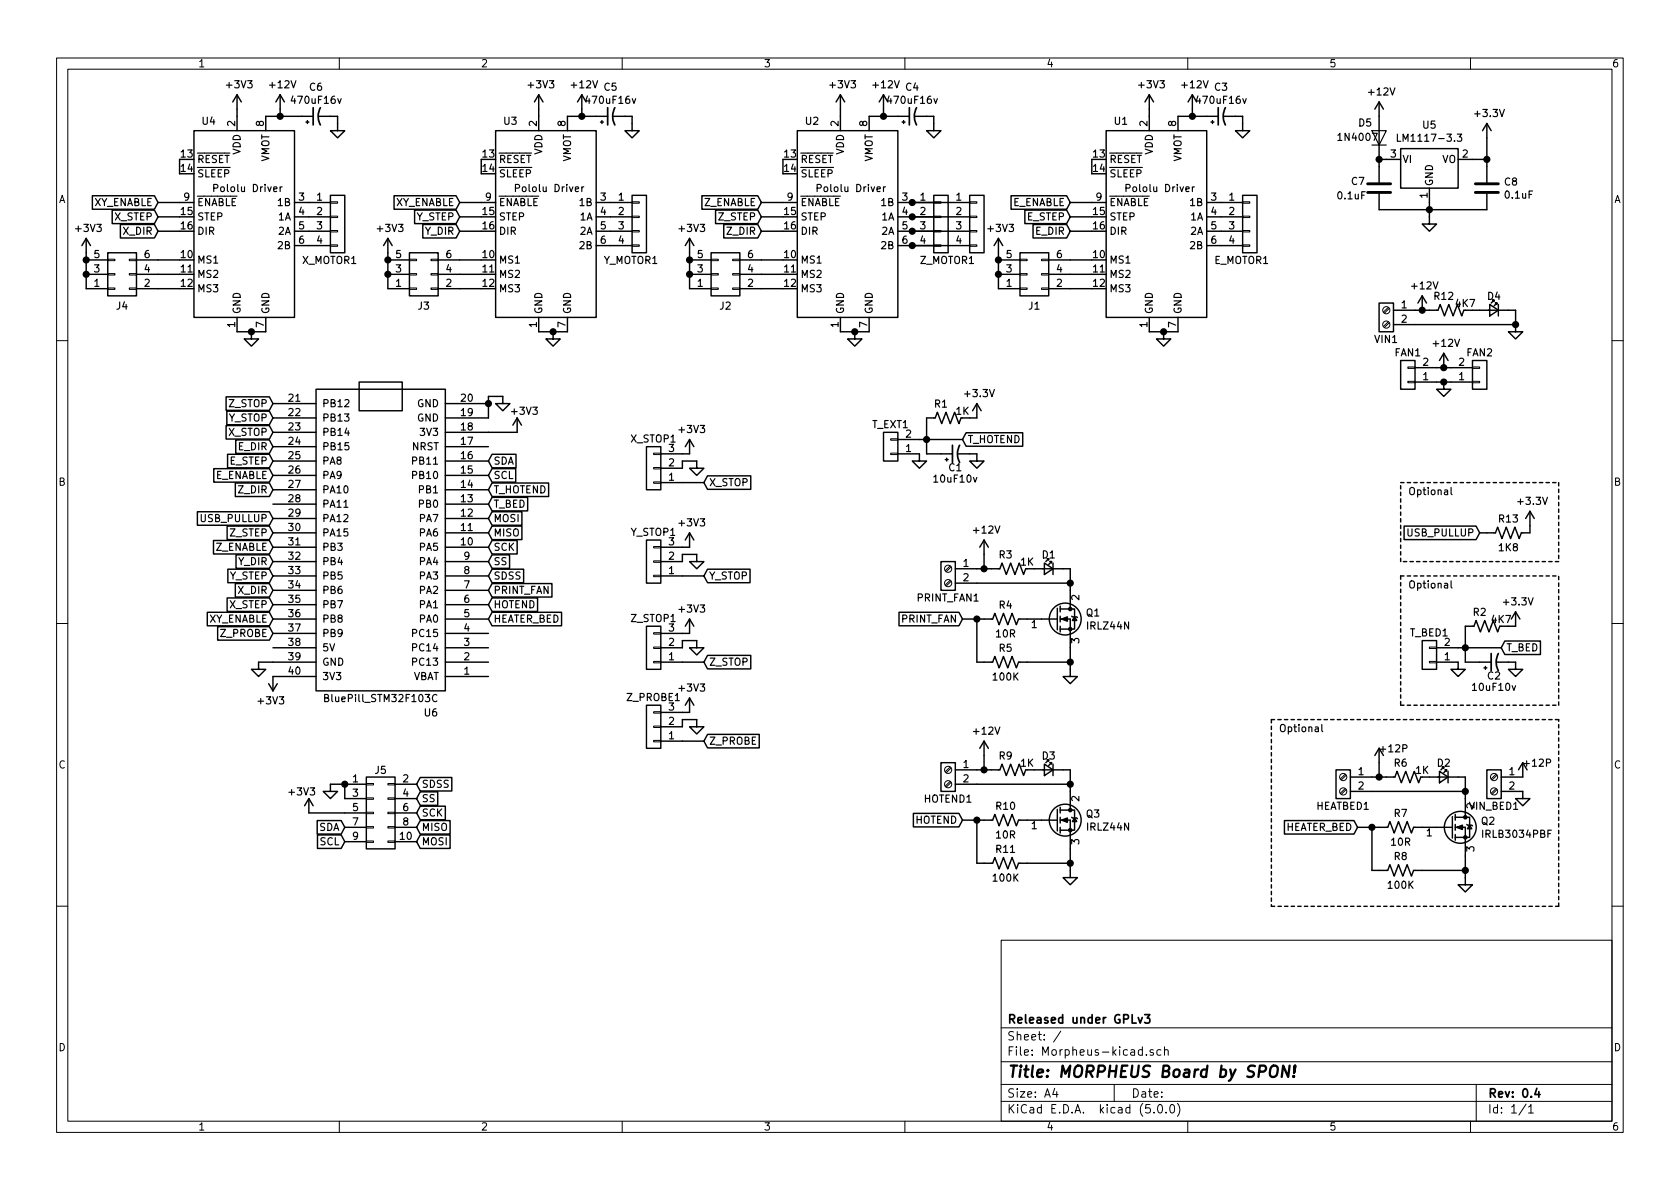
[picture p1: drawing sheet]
<svg xmlns="http://www.w3.org/2000/svg" width="297mm" height="210mm" viewBox="0 0 297 210" stroke-linecap="round" stroke-linejoin="round" font-family="sans-serif">
<g fill="none" stroke="#000" stroke-width=".18">
<path d="M10 10.3h277v189.9h-277zM12 12.2h273v186.1h-273zM60 10.3v1.9M110 10.3v1.9M160 10.3v1.9M210 10.3v1.9M260 10.3v1.9M58.4 38.2h1.3v.3h-1.3zM58.4 35.7h1.3v.2h-1.3zM111.8 38.2h1.2v.3h-1.2zM111.8 35.7h1.2v.2h-1.2zM165.1 38.2h1.3v.3h-1.3z"/>
<path d="M165.1 35.7h1.3v.2h-1.3zM171.4 38.2h1.3v.3h-1.3zM171.4 35.7h1.3v.2h-1.3zM219.7 38.2h1.3v.3h-1.3zM219.7 35.7h1.3v.2h-1.3zM19 45.8h1.3v.3h-1.3zM19 48.4h1.3v.2h-1.3zM19 50.9h1.3v.3h-1.3zM22.9 45.8h1.2v.3h-1.2zM22.9 48.4h1.2v.2h-1.2zM22.9 50.9h1.2v.3h-1.2zM58.4 43.3h1.3v.3h-1.3z"/>
<path d="M58.4 40.8h1.3v.2h-1.3zM72.4 45.8h1.3v.3h-1.3zM72.4 48.4h1.3v.2h-1.3zM72.4 50.9h1.3v.3h-1.3zM76.2 45.8h1.3v.3h-1.3zM76.2 48.4h1.3v.2h-1.3zM76.2 50.9h1.3v.3h-1.3zM111.8 43.3h1.2v.3h-1.2zM111.8 40.8h1.2v.2h-1.2zM125.7 45.8h1.3v.3h-1.3zM125.7 48.4h1.3v.2h-1.3zM125.7 50.9h1.3v.3h-1.3z"/>
<path d="M129.5 45.8h1.3v.3h-1.3zM129.5 48.4h1.3v.2h-1.3zM129.5 50.9h1.3v.3h-1.3zM165.1 43.3h1.3v.3h-1.3zM165.1 40.8h1.3v.2h-1.3zM171.4 43.3h1.3v.3h-1.3zM171.4 40.8h1.3v.2h-1.3zM180.3 45.8h1.3v.3h-1.3zM180.3 48.4h1.3v.2h-1.3zM180.3 50.9h1.3v.3h-1.3zM184.1 45.8h1.3v.3h-1.3zM184.1 48.4h1.3v.2h-1.3z"/>
<path d="M184.1 50.9h1.3v.3h-1.3zM219.7 43.3h1.3v.3h-1.3zM219.7 40.8h1.3v.2h-1.3zM245.5 56.9l-.9 .8M245.5 54.4l-.9 .8M245.6 57.1l-.8 .8M245.6 54.5l-.8 .9M10 60.2h2M157.5 77.6h1.2v.2h-1.2zM248.9 64.9h1.3v.2h-1.3zM248.9 67.4h1.3v.3h-1.3zM260.3 64.9h1.3v.2h-1.3z"/>
<path d="M260.3 67.4h1.3v.3h-1.3zM285 60.2h2M115.6 80.1h1.2v.3h-1.2zM115.6 82.7h1.2v.2h-1.2zM115.6 85.2h1.2v.3h-1.2zM115.6 96.6h1.2v.3h-1.2zM115.6 99.2h1.2v.2h-1.2zM157.5 80.1h1.2v.3h-1.2zM10 110.3h2M115.6 101.7h1.2v.3h-1.2zM115.6 111.9h1.2v.2h-1.2zM115.6 114.4h1.2v.3h-1.2z"/>
<path d="M115.6 117h1.2v.2h-1.2zM168 102.6l-.9 .8M168 100.1l-.9 .8M168.2 102.8l-.9 .8M168.2 100.2l-.9 .9M252.7 114.4h1.3v.3h-1.3zM252.7 117h1.3v.2h-1.3zM285 110.3h2M64.8 138.6h1.2v.2h-1.2zM68.6 138.6h1.2v.2h-1.2zM115.6 125.9h1.2v.2h-1.2zM115.6 128.4h1.2v.2h-1.2z"/>
<path d="M115.6 130.9h1.2v.3h-1.2zM168 138.2l-.9 .8M168 135.6l-.9 .9M168.2 138.3l-.9 .9M168.2 135.8l-.9 .8M237.8 139.4l-.8 .9M237.8 136.9l-.8 .8M238 139.6l-.8 .9M238 137.1l-.8 .8M264.5 139.4l-.8 .9M264.5 136.9l-.8 .8M264.7 139.6l-.9 .9"/>
<path d="M264.7 137.1l-.9 .8M64.8 148.7h1.2v.3h-1.2zM64.8 146.2h1.2v.2h-1.2zM64.8 143.6h1.2v.3h-1.2zM64.8 141.1h1.2v.2h-1.2zM68.6 148.7h1.2v.3h-1.2zM68.6 146.2h1.2v.2h-1.2zM68.6 143.6h1.2v.3h-1.2zM68.6 141.1h1.2v.2h-1.2zM10 160.2h2M177 166.3h108v32h-108zM285 160.2h2"/>
<path d="M60 198.3v1.9M110 198.3v1.9M160 198.3v1.9M177 194.8h108M177 191.8h108M177 187.8h108M177 181.8h108M186.5 192.5l-.4 1h1M186.8 193v1M187.6 182.3l-1.3 2M197 191.8v3M202 185.7l-.5-.1-.2 .3v.6l.2 .1 .5-.1"/>
<path d="M202 185.1v1.5M202.7 186.5v.1M203.9 185.7a.37 .37 0 0 0-.6 .1l.1 .2 .5 .2 .1 .1-.2 .3-.5-.1M204 196.7v.1M204.8 195.5l.4-.2a.94 .94 0 0 1 0 1.5 .79 .79 0 0 1-.4-1.3zM205.3 185.7l-.5-.1-.3 .3 .2 .6h.6M205.9 185.7h.1a.37 .37 0 0 1 .6 .1v.8M205.9 185.1v1.5M206.2 196.7v.1M207 195.4l.3-.1a.94 .94 0 0 1 0 1.5 .82 .82 0 0 1-.3-1.4zM208.2 195.1a1.71 1.71 0 0 1 0 2.3M210 198.3v1.9"/>
<path d="M260 198.3v1.9M261 191.8v6.5M269.8 195.2l-1.2 2M270.3 195.8l.4-.5v1.5M270.3 196.8h.8"/>
<circle cx="245.1" cy="57.4" r=".63"/>
<circle cx="245.1" cy="54.9" r=".63"/>
<circle cx="167.6" cy="100.6" r=".63"/>
<circle cx="167.6" cy="103.1" r=".63"/>
<circle cx="167.6" cy="138.7" r=".63"/>
<circle cx="167.6" cy="136.1" r=".63"/>
<circle cx="237.5" cy="137.4" r=".63"/>
<circle cx="237.5" cy="139.9" r=".63"/>
<circle cx="264.2" cy="139.9" r=".63"/>
<circle cx="264.2" cy="137.4" r=".63"/>
</g>
<g fill="none" stroke="#000" stroke-width=".3">
<path d="M55.4 19v3.1M56.6 19a3.2 3.2 0 0 0 0 3.1M107.4 19v3.1M108.7 19a3.2 3.2 0 0 0 0 3.1M160.8 19v3.1M162.1 19a3.2 3.2 0 0 0 0 3.1M215.4 19v3.1M216.7 19a3.2 3.2 0 0 0 0 3.1M168.4 78.7v3.1M169.7 78.7a3.2 3.2 0 0 0 0 3.1M263.7 115.6v3M264.9 115.6a3.2 3.2 0 0 0 0 3"/>
<path d="M201.2 179.9l.4 1 .4-1M202.4 179.4h.9l-.5 .6 .4 .1v.7l-.2 .1-.6-.1M271.7 192.5l-.3 1h.9M272.1 193v1"/>
</g>
<path d="M224.7 188.7a.66 .66 0 0 1 1.2 0 1.49 1.49 0 0 1-.6 1.7l-.6-.1a1.49 1.49 0 0 1 0-1.6zM228 188.4l-.2 2-.9-2-.3 2M228.8 190.3l-.1 .1-.1-.1h.2l-.1 .1M229 188.4l-.2 1.3 .3-1.2-.1-.1-.1 .1-.1 1.2" fill="none" stroke="#000" stroke-width=".41"/>
<g fill="none" stroke="#000" stroke-width=".25">
<path d="M41.9 16.8v6.3M41.9 16.8l-.8 1.2M41.9 16.8l.8 1.2M49.5 16.8l-.7 1.2M49.5 16.8v3.8M49.5 16.8l.8 1.2M95.2 16.8v6.3M95.2 16.8l-.7 1.2M95.2 16.8l.8 1.2M102.9 16.8l-.8 1.2M102.9 16.8v3.8M102.9 16.8l.7 1.2"/>
<path d="M148.6 16.8v6.3M148.6 16.8l-.8 1.2M148.6 16.8l.8 1.2M156.2 16.8l-.8 1.2M156.2 16.8v3.8M156.2 16.8l.8 1.2M203.2 16.8v6.3M203.2 16.8l-.8 1.2M203.2 16.8l.8 1.2M210.8 16.8l-.7 1.2M210.8 16.8v3.8M210.8 16.8l.8 1.2"/>
<path d="M243.8 18v14.3M243.8 18l-.7 1.3M243.8 18l.8 1.3M16.3 34.6h11l.6 1.2-.6 1.2h-11zM19.8 37.2h7.5l.6 1.1-.6 1.2h-7.5zM21.3 39.7h6l.6 1.2-.6 1.2h-6zM27.9 35.8h6.4M27.9 38.3h3.8M31.7 28.2v2.5M34.3 23.1h17.8v33h-17.8zM52.1 35.8h6.3M52.1 38.3h6.3"/>
<path d="M54.1 21.6h.5M54.4 21.3v.5M55.4 20.6h-8.4v2.5M56.4 20.6h3.3v2.5h1.3l-1.3 1.3-1.3-1.3h1.3M58.4 34.5h2.6v10.2h-2.6zM69.7 34.6h10.9l.7 1.2-.7 1.2h-10.9zM73.3 37.2h7.3l.7 1.1-.7 1.2h-7.3zM74.8 39.7h5.8l.7 1.2-.7 1.2h-5.8zM81.3 35.8h6.3M81.3 38.3h3.8M85.1 28.2v2.5M87.6 23.1h17.8v33h-17.8z"/>
<path d="M105.4 35.8h6.4M105.4 38.3h6.4M106.2 21.6h.5M106.4 21.3v.5M107.4 20.6h-7.1v2.5M108.5 20.6h3.3v2.5h1.2l-1.2 1.3-1.3-1.3h1.3M111.8 34.5h2.5v10.2h-2.5zM124.1 34.6h9.9l.6 1.2-.6 1.2h-9.9zM126.5 37.2h7.5l.6 1.1-.6 1.2h-7.5zM128 39.7h6l.6 1.2-.6 1.2h-6zM134.6 35.8h6.4M134.6 38.3h3.8"/>
<path d="M138.4 28.2v2.5M141 23.1h17.7v33h-17.7zM158.7 35.8h12.7M158.7 38.3h12.7M159.5 21.6h.5M159.8 21.3v.5M160.8 20.6h-7.1v2.5M161.8 20.6h3.3v2.5h1.3l-1.3 1.3-1.3-1.3h1.3M165.1 34.5h2.5v10.2h-2.5zM171.4 34.5h2.6v10.2h-2.6zM178.8 34.6h9.8l.6 1.2-.6 1.2h-9.8zM181.2 37.2h7.4l.6 1.1-.6 1.2h-7.4z"/>
<path d="M182.7 39.7h5.9l.6 1.2-.6 1.2h-5.9zM189.2 35.8h6.4M189.2 38.3h3.8M193 28.2v2.5M195.6 23.1h17.8v33h-17.8zM213.4 35.8h6.3M213.4 38.3h6.3M214.1 21.6h.5M214.4 21.3v.5M215.4 20.6h-7.1v2.5M216.4 20.6h3.3v2.5h1.3l-1.3 1.3-1.3-1.3h1.3M219.7 34.5h2.5v10.2h-2.5z"/>
<path d="M243.8 28.2h3.8M243.8 34.3v2.8h19.1v-2.8M247.6 26.3h10.2v7h-10.2zM252.7 33.3v6.3h1.3l-1.3 1.3-1.2-1.3h1.2M257.8 28.2h5.1M262.9 21.8v10.5M262.9 21.8l-.8 1.3M262.9 21.8l.8 1.3M15.2 42.2l-.7 1.2M15.2 42.2v8.8h3.8M15.2 42.2l.8 1.2M15.2 46h3.8"/>
<path d="M15.2 48.5h3.8M19 44.7h5.1v7.6h-5.1zM24.1 46h7.6M24.1 48.5h7.6M24.1 51h7.6M27.9 40.9h3.8M41.9 56.1v2.6h5.1v-2.6M44.4 58.7v1.2h1.3l-1.3 1.3-1.2-1.3h1.2M52.1 40.9h6.3M52.1 43.4h6.3M68.6 46h3.8M68.6 48.5h3.8"/>
<path d="M68.6 42.2v8.8h3.8M68.6 42.2l-.8 1.2M68.6 42.2l.7 1.2M72.4 44.7h5.1v7.6h-5.1zM77.5 46h7.6M77.5 48.5h7.6M77.5 51h7.6M81.3 40.9h3.8M95.2 56.1v2.6h5.1v-2.6M97.8 58.7v1.2h1.3l-1.3 1.3-1.3-1.3h1.3M105.4 40.9h6.4M105.4 43.4h6.4"/>
<path d="M121.9 46h3.8M121.9 48.5h3.8M121.9 42.2v8.8h3.8M121.9 42.2l-.7 1.2M121.9 42.2l.8 1.2M125.7 44.7h5.1v7.6h-5.1zM130.8 46h7.6M130.8 48.5h7.6M130.8 51h7.6M134.6 40.9h3.8M148.6 56.1v2.6h5.1v-2.6M151.1 58.7v1.2h1.3l-1.3 1.3-1.2-1.3h1.2"/>
<path d="M158.7 40.9h12.7M158.7 43.4h12.7M176.5 46h3.8M176.5 48.5h3.8M176.5 42.2v8.8h3.8M176.5 42.2l-.7 1.2M176.5 42.2l.8 1.2M180.3 44.7h5.1v7.6h-5.1zM185.4 46h7.6M185.4 48.5h7.6M185.4 51h7.6M189.2 40.9h3.8"/>
<path d="M203.2 56.1v2.6h5.1v-2.6M205.7 58.7v1.2h1.3l-1.3 1.3-1.2-1.3h1.2M213.4 40.9h6.3M213.4 43.4h6.3M243.8 53.6h2.6v5.1h-2.6zM246.4 54.9h7.9l.3-1.1 .8 2.1 .8-2.1 .7 2.1 .8-2.1 .7 2.1 .4-1M246.4 57.4h21.6M251.5 52.3l-.8 1.3M251.5 52.3v2.6M251.5 52.3l.7 1.3M260.3 54.9h7.7v2.5M263.4 53.8l1.5 1.1-1.5 1z"/>
<path d="M264.7 53.8v-.2h-.3h.3l-.5 .5M264.9 53.8v2.1M268 57.4v1.3h1.2l-1.2 1.2-1.3-1.2h1.3M40 70.2h7.6l.7 1.2-.7 1.2h-7.6zM40 75.3h7.6l.7 1.1-.7 1.2h-7.6zM40.1 72.7h7.5l.7 1.2-.7 1.2h-7.5zM41.7 77.8h5.9l.7 1.2-.7 1.2h-5.9zM48.3 79h7.6M48.3 76.4h7.6M48.3 73.9h7.6M48.3 71.4h7.6M55.9 68.8h22.8v53.4h-22.8z"/>
<path d="M63.5 67.6h7.6v5h-7.6zM78.7 79h7.7M78.7 71.4h7.7M88.9 71.4h-1.3l1.3 1.2 1.3-1.2h-1.3v-1.3h-2.5v3.8h-7.7M91.4 73.9v2.5h-12.7M91.4 73.9l-.7 1.3M91.4 73.9l.8 1.3M114.3 79h2.5v7.6h-2.5zM121.9 77.7v2.6h-5.1M121.9 77.7l-.7 1.3M121.9 77.7l.8 1.3M156.2 76.4h2.5v5.1h-2.5z"/>
<path d="M158.7 77.7h11.5M169.9 73.9l-.4 1-.7-2-.8 2-.7-2-.8 2-.8-2-.3 1h-1.6v6.4h4.6M170.8 76.5h10v2.4h-10l-.6-1.2zM172.7 71.4v2.5h-1.3M172.7 71.4l-.7 1.2M172.7 71.4l.8 1.2M247.6 63.7h2.6v5.1h-2.6zM250.2 67.6h10.1M250.2 65h10.1M255.3 67.6v1.2h1.2l-1.2 1.3-1.3-1.3h1.3M255.3 62.5l-.8 1.2M255.3 62.5v2.5"/>
<path d="M255.3 62.5l.7 1.2M260.3 63.7h2.6v5.1h-2.6zM34.9 90.5h12.7l.7 1.2-.7 1.2h-12.7zM37.7 95.6h9.9l.7 1.2-.7 1.2h-9.9zM37.8 82.9h9.8l.7 1.2-.7 1.2h-9.8zM40.2 93h7.4l.7 1.2-.7 1.2h-7.4zM40.2 80.3h7.4l.7 1.2-.7 1.2h-7.4zM41.6 85.4h6l.7 1.2-.7 1.2h-6zM41.7 98.1h5.9l.7 1.2-.7 1.2h-5.9zM48.3 96.8h7.6M48.3 94.2h7.6M48.3 91.7h7.6"/>
<path d="M48.3 89.1h7.6M48.3 86.6h7.6M48.3 84.1h7.6M48.3 81.5h7.6M48.3 99.3h7.6M78.7 96.8h7.7M78.7 94.2h7.7M78.7 91.7h7.7M78.7 89.1h7.7M78.7 86.6h7.7M78.7 84.1h7.7M78.7 81.5h7.7"/>
<path d="M78.7 99.3h7.7M87 80.3h4.2v2.4h-4.2l-.6-1.2zM87 82.9h4.2v2.4h-4.2l-.6-1.2zM87 85.4h10v2.4h-10l-.6-1.2zM87 88h6.3v2.3h-6.3l-.6-1.2zM87 90.5h5.3v2.4h-5.3l-.6-1.2zM87 93h5.3v2.4h-5.3l-.6-1.2zM87 95.6h4.4v2.4h-4.4l-.6-1.2zM87 98.1h3.1v2.4h-3.1l-.6-1.2zM114.3 95.5h2.5v7.6h-2.5zM116.8 82.8h3.8v-1.3h2.6v1.3h1.3l-1.3 1.3-1.3-1.3h1.3M116.8 99.3h3.8v-1.3h2.6v1.3h1.3l-1.3 1.3-1.3-1.3h1.3"/>
<path d="M116.8 85.3h7.7M121.9 94.2v2.6h-5.1M121.9 94.2l-.7 1.3M121.9 94.2l.8 1.3M125.1 84.1h7.6v2.4h-7.6l-.6-1.2zM158.7 80.3h3.9v1.2h1.2l-1.2 1.3-1.3-1.3h1.3M166.4 99.3h2.5v5.1h-2.5zM167.1 81.3h.5M167.4 81v.5M169.4 80.3h3.3v1.2h1.3l-1.3 1.3-1.3-1.3h1.3M174 95.5v5.1M174 95.5l-.8 1.3"/>
<path d="M174 95.5l.8 1.3M184.7 99.6l1.5 1-1.5 1zM185.9 99.6v-.3h-.2h.2l-.5 .5M186.2 99.6v2M248.3 93h12.7l.6 1.2-.6 1.2h-12.7zM270.5 90.4v3.8h-1.5l-.4 1-.8-2-.7 2-.8-2-.7 2-.8-2-.4 1h-2.8M270.5 90.4l-.8 1.3M270.5 90.4l.8 1.3M36.7 108.3h10.9l.7 1.2-.7 1.2h-10.9zM38.5 110.8h9.1l.7 1.2-.7 1.2h-9.1zM40.2 105.7h7.4l.7 1.2-.7 1.2h-7.4zM40.3 100.7h7.3l.7 1.1-.7 1.2h-7.3z"/>
<path d="M41.6 103.2h6l.7 1.2-.7 1.2h-6zM48.3 114.5h7.6M48.3 101.8h7.6M48.3 104.4h7.6M48.3 106.9h7.6M48.3 109.5h7.6M48.3 112h7.6M55.9 117.1h-10.2v1.3h1.3l-1.3 1.2-1.3-1.2h1.3M55.9 119.6h-7.6v2.6M78.7 119.6h7.7M78.7 117.1h7.7M78.7 114.5h7.7"/>
<path d="M78.7 101.8h7.7M78.7 104.4h7.7M78.7 106.9h7.7M78.7 109.5h7.7M78.7 112h7.7M87 100.7h5.6v2.3h-5.6l-.6-1.2zM87 103.2h10.6v2.4h-10.6l-.6-1.2zM87 105.7h8v2.4h-8l-.6-1.2zM87 108.3h12.3v2.4h-12.3l-.6-1.2zM114.3 110.7h2.5v7.7h-2.5zM116.8 114.5h3.8v-1.2h2.6v1.2h1.3l-1.3 1.3-1.3-1.3h1.3M116.8 117.1h7.7"/>
<path d="M116.8 101.8h7.7M121.9 109.5v2.5h-5.1M121.9 109.5l-.7 1.2M121.9 109.5l.8 1.2M125.1 100.7h7.5v2.3h-7.5l-.6-1.2zM125.1 115.9h7.6v2.4h-7.6l-.6-1.2zM159 108.3h10.5l.7 1.2-.7 1.2h-10.5zM168.9 100.6h7.9l.4-1 .7 2 .8-2 .8 2 .7-2 .8 2 .4-1M168.9 103.1h20.3M170.2 109.5h5.3l.4-1 .8 2 .7-2 .8 2 .7-2 .8 2 .4-1h6.8M172.7 109.5v7.6h2.8l.4-1 .8 2 .7-2 .8 2 .7-2 .8 2 .4-1h9.1M182.9 100.6h6.3v7.1"/>
<path d="M186.9 107.6v3.8M187.5 109.5h1.7v10.1h1.3l-1.3 1.3-1.2-1.3h1.2M187.5 107.2v1M187.5 109v1M187.5 110.7v1.1M187.5 107.7h1.7M189.2 107.7h.8v3.5h-2.5M189.5 109l.1 .1h.8l.1 .1M190 109.1l.4 .6h-.8zM251.5 113.3h2.5v5.1h-2.5zM254 117.1h3.8v1.3h1.3l-1.3 1.2-1.3-1.2h1.3M254 114.5h11.4"/>
<path d="M262.4 118.1h.5M262.6 117.9v.5M264.7 117.1h3.3v1.3h1.2l-1.2 1.2-1.3-1.2h1.3M265.2 110.7l-.4 1.1-.8-2.1-.7 2.1-.8-2.1-.8 2.1-.7-2.1-.4 1h-1.5v6.4h4.6M266.1 113.4h6.3v2.3h-6.3l-.7-1.2zM268 108.2v2.5h-1.3M268 108.2l-.8 1.3M268 108.2l.7 1.3M47.5 120.9l.8 1.3M49 120.9l-.7 1.3M61 138.7v2.5h3.8M64.8 137.4h5v12.7h-5z"/>
<path d="M64.8 138.7h-6.4v1.2h1.3l-1.3 1.3-1.3-1.3h1.3M69.8 138.7h3.9M74.3 137.5h5.6v2.4h-5.6l-.6-1.2zM114.3 124.7h2.5v7.6h-2.5zM116.8 128.5h3.8v-1.3h2.6v1.3h1.3l-1.3 1.3-1.3-1.3h1.3M116.8 131.1h7.7M121.9 123.4v2.6h-5.1M121.9 123.4l-.7 1.3M121.9 123.4l.8 1.3M125.1 129.9h9.1v2.4h-9.1l-.6-1.2zM166.4 134.9h2.5v5h-2.5zM168.9 136.1h7.9l.4-1 .7 2.1 .8-2.1 .8 2.1 .7-2.1 .8 2.1 .4-1.1"/>
<path d="M168.9 138.7h20.3M174 131.1v5M174 131.1l-.8 1.2M174 131.1l.8 1.2M182.9 136.1h6.3v7.2M184.7 135.1l1.5 1-1.5 1.1zM185.9 135.1v-.2h-.2h.2l-.5 .5M186.2 135.1v2.1M236.2 136.1h2.6v5.1h-2.6zM238.8 137.4h7.8l.4-1 .8 2 .7-2 .8 2 .8-2 .7 2 .4-1M238.8 139.9h20.3M243.1 133.6l.7-1.3v5.1"/>
<path d="M252.7 137.4h6.4v7.1M254.5 136.4l1.5 1-1.5 1zM255.8 136.4v-.3h-.3h.3l-.5 .5M256 136.4v2M262.9 136.1h2.5v5.1h-2.5zM265.4 139.9h3.8v1.3h1.3l-1.3 1.3-1.2-1.3h1.2M268.5 136.1l.7-1.2v2.5h-3.8M54.6 141.2v2.6h10.2M54.6 141.2l-.8 1.3M54.6 141.2l.8 1.3M56.1 145.1h4.2l.7 1.2-.7 1.2h-4.2zM56.1 147.6h4.2l.7 1.2-.7 1.2h-4.2z"/>
<path d="M61 148.8h3.8M61 146.3h3.8M69.8 148.8h3.9M69.8 141.2h3.9M69.8 143.8h3.9M69.8 146.3h3.9M74.3 140h3.1v2.4h-3.1l-.6-1.2zM74.3 142.6h4.4v2.4h-4.4l-.6-1.2zM74.3 145.1h5.3v2.4h-5.3l-.6-1.2zM74.3 147.6h5.3v2.4h-5.3l-.6-1.2zM161.5 143.8h8l.7 1.2-.7 1.2h-8zM170.2 145h5.3l.4-1 .8 2 .7-2 .8 2 .7-2 .8 2 .4-1h6.8"/>
<path d="M172.7 145v7.6h2.8l.4-1 .8 2.1 .7-2.1 .8 2.1 .7-2.1 .8 2.1 .4-1.1h9.1M186.9 143.1v3.8M187.5 145h1.7v10.2h1.3l-1.3 1.3-1.2-1.3h1.2M187.5 142.7v1.1M187.5 144.5v1M187.5 146.3v1M187.5 143.3h1.7M189.2 143.3h.8v3.5h-2.5M189.5 144.5l.1 .1h.8l.1 .2M190 144.6l.4 .7h-.8zM227.1 145.1h12.3l.6 1.2-.6 1.2h-12.3zM240 146.3h5.4l.3-1 .8 2 .8-2 .7 2 .8-2 .8 2 .3-1h6.9"/>
<path d="M242.6 146.3v7.6h2.8l.3-1 .8 2 .8-2 .7 2 .8-2 .8 2 .3-1h9.2M256.8 144.4v3.8M257.3 146.3h1.8v10.2h1.2l-1.2 1.2-1.3-1.2h1.3M257.3 144v1M257.3 145.8v1M257.3 147.6v1M257.3 144.5h1.8M259.1 144.5h.7v3.6h-2.5M259.3 145.8l.2 .1h.7l.1 .1M259.8 145.9l.4 .7h-.7z"/>
<circle cx="188.3" cy="109.5" r="2.82"/>
<circle cx="188.3" cy="145" r="2.82"/>
<circle cx="258.2" cy="146.3" r="2.82"/>
</g>
<g fill="none" stroke="#000" stroke-width=".2">
<path d="M37.8 33.3l.6-.1 .1-.2v-.3l-.2-.1h-.5v1.3M49.5 33v.9M49.9 33l-.4 .3M91.1 33.3l.6-.1 .2-.2-.1-.3-.2-.1h-.5v1.3M102.9 33v.9M103.2 33l-.3 .3M144.5 33.3l.6-.1 .1-.2-.1-.3-.1-.1h-.5v1.3M156.2 33v.9M156.6 33l-.4 .3M199.1 33.3l.6-.1 .1-.2-.1-.3-.1-.1h-.5v1.3M210.8 33v.9M211.2 33l-.4 .3"/>
<path d="M242.6 23.1h2.5l-1.3 2.5zM242.6 25.6h2.5M247.1 23.7v1.3h.6M257.7 23.7h.7l-.4 .5 .4 .1v.5l-.2 .2-.5-.1M60.8 89.7h.7M256.6 86.2v1.1l.1 .2M256.6 102.7v1.1l.1 .2M57.4 123.4h.6v-.5l-.6-.1v1.3h.5l.2-.3v-.2l-.3-.2M77.2 122.9a.6 .6 0 0 0-.8 .5 .6 .6 0 0 0 .6 .7l.2-.2M233.7 128.1v1.1l.2 .2M274.3 146.8h-.6v1.3"/>
</g>
<g fill="#000" stroke="#000" stroke-width=".25">
<path d="M187.7 109.5l1-.4v.7zM187.7 145l1-.4v.8zM257.6 146.3l1-.4v.8z"/>
<circle cx="49.5" cy="20.6" r=".51"/>
<circle cx="102.9" cy="20.6" r=".51"/>
<circle cx="156.2" cy="20.6" r=".51"/>
<circle cx="161.3" cy="38.3" r=".51"/>
<circle cx="161.3" cy="35.8" r=".51"/>
<circle cx="210.8" cy="20.6" r=".51"/>
<circle cx="243.8" cy="28.2" r=".51"/>
<circle cx="252.7" cy="37.1" r=".51"/>
<circle cx="262.9" cy="28.2" r=".51"/>
<circle cx="15.2" cy="46" r=".51"/>
<circle cx="15.2" cy="48.5" r=".51"/>
<circle cx="44.5" cy="58.7" r=".51"/>
<circle cx="68.6" cy="48.5" r=".51"/>
<circle cx="68.6" cy="46" r=".51"/>
<circle cx="97.8" cy="58.7" r=".51"/>
<circle cx="121.9" cy="46" r=".51"/>
<circle cx="121.9" cy="48.5" r=".51"/>
<circle cx="151.1" cy="58.7" r=".51"/>
<circle cx="161.3" cy="43.4" r=".51"/>
<circle cx="161.3" cy="40.9" r=".51"/>
<circle cx="176.5" cy="46" r=".51"/>
<circle cx="176.5" cy="48.5" r=".51"/>
<circle cx="205.7" cy="58.7" r=".51"/>
<circle cx="251.5" cy="54.9" r=".51"/>
<circle cx="268" cy="57.4" r=".51"/>
<circle cx="86.4" cy="71.4" r=".51"/>
<circle cx="163.8" cy="77.7" r=".51"/>
<circle cx="255.3" cy="65" r=".51"/>
<circle cx="255.3" cy="67.6" r=".51"/>
<circle cx="172.7" cy="109.5" r=".51"/>
<circle cx="174" cy="100.6" r=".51"/>
<circle cx="189.2" cy="107.7" r=".28"/>
<circle cx="189.2" cy="111.2" r=".28"/>
<circle cx="189.2" cy="117.1" r=".51"/>
<circle cx="189.2" cy="103.1" r=".51"/>
<circle cx="259.1" cy="114.5" r=".51"/>
<circle cx="61" cy="138.7" r=".51"/>
<circle cx="174" cy="136.1" r=".51"/>
<circle cx="189.2" cy="138.7" r=".51"/>
<circle cx="243.8" cy="137.4" r=".51"/>
<circle cx="259.1" cy="139.9" r=".51"/>
<circle cx="172.7" cy="145" r=".51"/>
<circle cx="189.2" cy="143.3" r=".28"/>
<circle cx="189.2" cy="146.8" r=".28"/>
<circle cx="189.2" cy="152.6" r=".51"/>
<circle cx="242.6" cy="146.3" r=".51"/>
<circle cx="259.1" cy="153.9" r=".51"/>
<circle cx="259.1" cy="148.1" r=".28"/>
<circle cx="259.1" cy="144.5" r=".28"/>
</g>
<path d="M241.8 34h4.1M241.8 32.5h4.1M260.9 34h4M260.9 32.5h4" fill="none" stroke="#000" stroke-width=".51"/>
<path d="M247.6 99.3v-14M247.6 85.3h28M275.6 85.3v14M275.6 99.3h-28M247.6 101.8v22.9M247.6 101.8h28M224.8 127.2v33.1M247.6 124.7h28M275.6 127.2h-50.8M275.6 124.7v-22.9M224.8 160.3h50.8M275.6 160.3v-33.1" fill="none" stroke="#000" stroke-width=".25" stroke-dasharray=".6 .6"/>
<text font-size="2.8" x="178" y="190.5">Title: MORPHEUS Board by SPON!</text>
<g font-size="2.1">
<text x="178" y="184">Sheet: /</text>
<text x="178" y="181">Released under GPLv3</text>
<text x="178" y="186.7">File: Morpheus-kicad.sch</text>
<text x="178" y="196.9">KiCad E.D.A. kicad (5.0.0)</text>
<text x="178" y="194.1">Size: A4</text>
<text x="200" y="194.1">Date:</text>
<text x="263" y="194.1">Rev: 0.4</text>
<text x="263" y="196.9">Id: 1/1</text>
</g>
<g font-size="1.8">
<text x="35" y="11.9">1</text>
<text x="85" y="11.9">2</text>
<text x="135" y="11.9">3</text>
<text x="185" y="11.9">4</text>
<text x="235" y="11.9">5</text>
<text x="285" y="11.9">6</text>
<text x="40.2" y="15.6">+3V3</text>
<text x="47.8" y="15.6">+12V</text>
<text x="54.8" y="16">C6</text>
<text x="93.5" y="15.6">+3V3</text>
<text x="101.2" y="15.6">+12V</text>
<text x="106.8" y="16">C5</text>
<text x="146.9" y="15.6">+3V3</text>
<text x="154.5" y="15.6">+12V</text>
<text x="160.2" y="16">C4</text>
<text x="201.5" y="15.6">+3V3</text>
<text x="209.1" y="15.6">+12V</text>
<text x="214.8" y="16">C3</text>
<text x="242.1" y="16.9">+12V</text>
<text x="35.8" y="22.1">U4</text>
<text x="41.6" y="22.3" transform="rotate(-90 41.6 22.3)">2</text>
<text x="46.7" y="22.3" transform="rotate(-90 46.7 22.3)">8</text>
<text x="51.9" y="18.4">470uF16v</text>
<text x="89.1" y="22.1">U3</text>
<text x="94.9" y="22.3" transform="rotate(-90 94.9 22.3)">2</text>
<text x="100" y="22.3" transform="rotate(-90 100 22.3)">8</text>
<text x="103.9" y="18.4">470uF16v</text>
<text x="142.5" y="22.1">U2</text>
<text x="148.3" y="22.3" transform="rotate(-90 148.3 22.3)">2</text>
<text x="153.3" y="22.3" transform="rotate(-90 153.3 22.3)">8</text>
<text x="157.3" y="18.4">470uF16v</text>
<text x="197.1" y="22.1">U1</text>
<text x="202.9" y="22.3" transform="rotate(-90 202.9 22.3)">2</text>
<text x="207.9" y="22.3" transform="rotate(-90 207.9 22.3)">8</text>
<text x="211.9" y="18.4">470uF16v</text>
<text x="240.3" y="22.4">D5</text>
<text x="251.6" y="22.8">U5</text>
<text x="260.9" y="20.7">+3.3V</text>
<text x="32.1" y="27.9">13</text>
<text x="34.8" y="28.8">RESET</text>
<text x="42.5" y="27.4" transform="rotate(-90 42.5 27.4)">VDD</text>
<text x="47.6" y="28.7" transform="rotate(-90 47.6 28.7)">VMOT</text>
<text x="85.4" y="27.9">13</text>
<text x="88.1" y="28.8">RESET</text>
<text x="95.9" y="27.4" transform="rotate(-90 95.9 27.4)">VDD</text>
<text x="101" y="28.7" transform="rotate(-90 101 28.7)">VMOT</text>
<text x="138.7" y="27.9">13</text>
<text x="141.5" y="28.8">RESET</text>
<text x="149.2" y="27.4" transform="rotate(-90 149.2 27.4)">VDD</text>
<text x="154.3" y="28.7" transform="rotate(-90 154.3 28.7)">VMOT</text>
<text x="193.3" y="27.9">13</text>
<text x="196.1" y="28.8">RESET</text>
<text x="203.8" y="27.4" transform="rotate(-90 203.8 27.4)">VDD</text>
<text x="208.9" y="28.7" transform="rotate(-90 208.9 28.7)">VMOT</text>
<text x="236.9" y="24.9">1N4007</text>
<text x="245.9" y="27.9">3</text>
<text x="247.9" y="28.8">VI</text>
<text x="248" y="25.1">LM1117-3.3</text>
<text x="255" y="28.8">VO</text>
<text x="258.6" y="27.9">2</text>
<text x="10.4" y="35.9">A</text>
<text x="32.1" y="30.4">14</text>
<text x="32.5" y="35.5">9</text>
<text x="34.8" y="31.4">SLEEP</text>
<text x="38.3" y="34">Pololu Driver</text>
<text x="52.9" y="35.5">3</text>
<text x="56" y="35.5">1</text>
<text x="85.4" y="30.4">14</text>
<text x="85.9" y="35.5">9</text>
<text x="88.1" y="31.4">SLEEP</text>
<text x="91.6" y="34">Pololu Driver</text>
<text x="106.2" y="35.5">3</text>
<text x="109.4" y="35.5">1</text>
<text x="138.7" y="30.4">14</text>
<text x="139.2" y="35.5">9</text>
<text x="141.5" y="31.4">SLEEP</text>
<text x="145" y="34">Pololu Driver</text>
<text x="159.5" y="35.5">3</text>
<text x="162.7" y="35.5">1</text>
<text x="169.1" y="35.5">1</text>
<text x="193.3" y="30.4">14</text>
<text x="193.8" y="35.5">9</text>
<text x="196.1" y="31.4">SLEEP</text>
<text x="199.6" y="34">Pololu Driver</text>
<text x="214.1" y="35.5">3</text>
<text x="217.3" y="35.5">1</text>
<text x="236.6" y="35.2">0.1uF</text>
<text x="239" y="32.7">C7</text>
<text x="252.4" y="35" transform="rotate(-90 252.4 35)">1</text>
<text x="253.4" y="33" transform="rotate(-90 253.4 33)">GND</text>
<text x="266" y="32.8">C8</text>
<text x="266.2" y="35.1">0.1uF</text>
<text x="285.4" y="35.9">A</text>
<text x="13.5" y="41">+3V3</text>
<text x="16.5" y="36.4">XY_ENABLE</text>
<text x="20.3" y="39">X_STEP</text>
<text x="21.9" y="41.5">X_DIR</text>
<text x="32.1" y="38">15</text>
<text x="32.1" y="40.6">16</text>
<text x="34.8" y="39">STEP</text>
<text x="34.8" y="41.5">DIR</text>
<text x="34.8" y="36.4">ENABLE</text>
<text x="49.3" y="36.4">1B</text>
<text x="49.3" y="39">1A</text>
<text x="49.3" y="41.5">2A</text>
<text x="52.9" y="38">4</text>
<text x="52.9" y="40.6">5</text>
<text x="56" y="38">2</text>
<text x="56" y="40.6">3</text>
<text x="66.9" y="41">+3V3</text>
<text x="69.8" y="36.4">XY_ENABLE</text>
<text x="73.7" y="39">Y_STEP</text>
<text x="75.2" y="41.5">Y_DIR</text>
<text x="85.4" y="38">15</text>
<text x="85.4" y="40.6">16</text>
<text x="88.1" y="39">STEP</text>
<text x="88.1" y="41.5">DIR</text>
<text x="88.1" y="36.4">ENABLE</text>
<text x="102.6" y="36.4">1B</text>
<text x="102.6" y="39">1A</text>
<text x="102.6" y="41.5">2A</text>
<text x="106.2" y="38">4</text>
<text x="106.2" y="40.6">5</text>
<text x="109.4" y="38">2</text>
<text x="109.4" y="40.6">3</text>
<text x="120.2" y="41">+3V3</text>
<text x="124.4" y="36.4">Z_ENABLE</text>
<text x="127.1" y="39">Z_STEP</text>
<text x="128.7" y="41.5">Z_DIR</text>
<text x="138.7" y="38">15</text>
<text x="138.7" y="40.6">16</text>
<text x="141.5" y="39">STEP</text>
<text x="141.5" y="41.5">DIR</text>
<text x="141.5" y="36.4">ENABLE</text>
<text x="156" y="36.4">1B</text>
<text x="156" y="39">1A</text>
<text x="156" y="41.5">2A</text>
<text x="159.5" y="38">4</text>
<text x="159.5" y="40.6">5</text>
<text x="162.7" y="38">2</text>
<text x="162.7" y="40.6">3</text>
<text x="169.1" y="38">2</text>
<text x="169.1" y="40.6">3</text>
<text x="174.8" y="41">+3V3</text>
<text x="179" y="36.4">E_ENABLE</text>
<text x="181.6" y="39">E_STEP</text>
<text x="183.2" y="41.5">E_DIR</text>
<text x="193.3" y="38">15</text>
<text x="193.3" y="40.6">16</text>
<text x="196.1" y="39">STEP</text>
<text x="196.1" y="41.5">DIR</text>
<text x="196.1" y="36.4">ENABLE</text>
<text x="210.6" y="36.4">1B</text>
<text x="210.6" y="39">1A</text>
<text x="210.6" y="41.5">2A</text>
<text x="214.1" y="38">4</text>
<text x="214.1" y="40.6">5</text>
<text x="217.3" y="38">2</text>
<text x="217.3" y="40.6">3</text>
<text x="16.7" y="45.6">5</text>
<text x="25.6" y="45.6">6</text>
<text x="32.1" y="45.6">10</text>
<text x="34.8" y="46.6">MS1</text>
<text x="49.3" y="44.1">2B</text>
<text x="52.9" y="43.1">6</text>
<text x="53.4" y="46.7">X_MOTOR1</text>
<text x="56" y="43.1">4</text>
<text x="70" y="45.6">5</text>
<text x="78.9" y="45.6">6</text>
<text x="85.4" y="45.6">10</text>
<text x="88.1" y="46.6">MS1</text>
<text x="102.6" y="44.1">2B</text>
<text x="106.2" y="43.1">6</text>
<text x="106.7" y="46.7">Y_MOTOR1</text>
<text x="109.4" y="43.1">4</text>
<text x="123.3" y="45.6">5</text>
<text x="132.2" y="45.6">6</text>
<text x="138.7" y="45.6">10</text>
<text x="141.5" y="46.6">MS1</text>
<text x="156" y="44.1">2B</text>
<text x="159.5" y="43.1">6</text>
<text x="162.7" y="43.1">4</text>
<text x="162.7" y="46.7">Z_MOTOR1</text>
<text x="169.1" y="43.1">4</text>
<text x="178" y="45.6">5</text>
<text x="186.8" y="45.6">6</text>
<text x="193.3" y="45.6">10</text>
<text x="196.1" y="46.6">MS1</text>
<text x="210.6" y="44.1">2B</text>
<text x="214.1" y="43.1">6</text>
<text x="214.7" y="46.7">E_MOTOR1</text>
<text x="217.3" y="43.1">4</text>
<text x="16.7" y="50.7">1</text>
<text x="16.7" y="48.2">3</text>
<text x="25.6" y="50.7">2</text>
<text x="25.6" y="48.2">4</text>
<text x="32.1" y="48.2">11</text>
<text x="32.1" y="50.7">12</text>
<text x="34.8" y="49.1">MS2</text>
<text x="34.8" y="51.7">MS3</text>
<text x="70" y="50.7">1</text>
<text x="70" y="48.2">3</text>
<text x="78.9" y="50.7">2</text>
<text x="78.9" y="48.2">4</text>
<text x="85.4" y="48.2">11</text>
<text x="85.4" y="50.7">12</text>
<text x="88.1" y="49.1">MS2</text>
<text x="88.1" y="51.7">MS3</text>
<text x="123.3" y="50.7">1</text>
<text x="123.3" y="48.2">3</text>
<text x="132.2" y="50.7">2</text>
<text x="132.2" y="48.2">4</text>
<text x="138.7" y="48.2">11</text>
<text x="138.7" y="50.7">12</text>
<text x="141.5" y="49.1">MS2</text>
<text x="141.5" y="51.7">MS3</text>
<text x="178" y="50.7">1</text>
<text x="178" y="48.2">3</text>
<text x="186.8" y="50.7">2</text>
<text x="186.8" y="48.2">4</text>
<text x="193.3" y="48.2">11</text>
<text x="193.3" y="50.7">12</text>
<text x="196.1" y="49.1">MS2</text>
<text x="196.1" y="51.7">MS3</text>
<text x="249.8" y="51.2">+12V</text>
<text x="253.6" y="53">R12</text>
<text x="263" y="53">D4</text>
<text x="20.6" y="54.8">J4</text>
<text x="41.6" y="57.9" transform="rotate(-90 41.6 57.9)">1</text>
<text x="42.5" y="55.6" transform="rotate(-90 42.5 55.6)">GND</text>
<text x="46.7" y="57.9" transform="rotate(-90 46.7 57.9)">7</text>
<text x="47.6" y="55.6" transform="rotate(-90 47.6 55.6)">GND</text>
<text x="74" y="54.8">J3</text>
<text x="94.9" y="57.9" transform="rotate(-90 94.9 57.9)">1</text>
<text x="95.9" y="55.6" transform="rotate(-90 95.9 55.6)">GND</text>
<text x="100" y="57.9" transform="rotate(-90 100 57.9)">7</text>
<text x="101" y="55.6" transform="rotate(-90 101 55.6)">GND</text>
<text x="127.3" y="54.8">J2</text>
<text x="148.3" y="57.9" transform="rotate(-90 148.3 57.9)">1</text>
<text x="149.2" y="55.6" transform="rotate(-90 149.2 55.6)">GND</text>
<text x="153.3" y="57.9" transform="rotate(-90 153.3 57.9)">7</text>
<text x="154.3" y="55.6" transform="rotate(-90 154.3 55.6)">GND</text>
<text x="181.9" y="54.8">J1</text>
<text x="202.9" y="57.9" transform="rotate(-90 202.9 57.9)">1</text>
<text x="203.8" y="55.6" transform="rotate(-90 203.8 55.6)">GND</text>
<text x="207.9" y="57.9" transform="rotate(-90 207.9 57.9)">7</text>
<text x="208.9" y="55.6" transform="rotate(-90 208.9 55.6)">GND</text>
<text x="247.8" y="54.5">1</text>
<text x="247.8" y="57.1">2</text>
<text x="257.5" y="54.3">4K7</text>
<text x="243.1" y="60.6">VIN1</text>
<text x="246.6" y="63">FAN1</text>
<text x="251.6" y="64.7">2</text>
<text x="253.6" y="61.3">+12V</text>
<text x="258" y="64.7">2</text>
<text x="259.3" y="63">FAN2</text>
<text x="51.1" y="71">21</text>
<text x="81.6" y="71">20</text>
<text x="170.8" y="70.2">+3.3V</text>
<text x="251.6" y="67.2">1</text>
<text x="258" y="67.2">1</text>
<text x="40.4" y="74.5">Y_STOP</text>
<text x="40.4" y="77.1">X_STOP</text>
<text x="40.5" y="72">Z_STOP</text>
<text x="51.1" y="73.6">22</text>
<text x="51.1" y="76.1">23</text>
<text x="56.9" y="72">PB12</text>
<text x="56.9" y="74.5">PB13</text>
<text x="56.9" y="77.1">PB14</text>
<text x="73.8" y="74.5">GND</text>
<text x="73.8" y="72">GND</text>
<text x="74.6" y="77.1">3V3</text>
<text x="81.6" y="76.1">18</text>
<text x="81.6" y="73.6">19</text>
<text x="90.6" y="73.3">+3V3</text>
<text x="120.2" y="76.6">+3V3</text>
<text x="154.2" y="75.7">T_EXT1</text>
<text x="160.2" y="77.4">2</text>
<text x="165.3" y="72.1">R1</text>
<text x="169.1" y="73.3">1K</text>
<text x="40.6" y="82.2">E_STEP</text>
<text x="42.2" y="79.6">E_DIR</text>
<text x="51.1" y="78.7">24</text>
<text x="51.1" y="81.2">25</text>
<text x="51.1" y="83.7">26</text>
<text x="56.9" y="79.6">PB15</text>
<text x="56.9" y="82.2">PA8</text>
<text x="72.9" y="79.6">NRST</text>
<text x="73.3" y="82.2">PB11</text>
<text x="81.6" y="83.7">15</text>
<text x="81.6" y="81.2">16</text>
<text x="81.6" y="78.7">17</text>
<text x="87.2" y="82.2">SDA</text>
<text x="111.6" y="78.3">X_STOP1</text>
<text x="118.3" y="82.5">2</text>
<text x="118.3" y="79.9">3</text>
<text x="160.2" y="79.9">1</text>
<text x="167.8" y="83.3">C1</text>
<text x="171" y="78.4">T_HOTEND</text>
<text x="10.4" y="85.9">B</text>
<text x="38" y="84.7">E_ENABLE</text>
<text x="42.3" y="87.2">Z_DIR</text>
<text x="51.1" y="86.3">27</text>
<text x="51.1" y="88.8">28</text>
<text x="56.9" y="84.7">PA9</text>
<text x="56.9" y="87.2">PA10</text>
<text x="56.9" y="89.8">PA11</text>
<text x="73.3" y="84.7">PB10</text>
<text x="74.3" y="89.8">PB0</text>
<text x="74.3" y="87.2">PB1</text>
<text x="81.6" y="88.8">13</text>
<text x="81.6" y="86.3">14</text>
<text x="87.2" y="84.7">SCL</text>
<text x="87.2" y="87.2">T_HOTEND</text>
<text x="87.2" y="89.8">T_BED</text>
<text x="118.3" y="85">1</text>
<text x="125.3" y="86">X_STOP</text>
<text x="165.4" y="85.3">10uF10v</text>
<text x="248.9" y="87.5">Optional</text>
<text x="268.6" y="89.3">+3.3V</text>
<text x="285.4" y="85.9">B</text>
<text x="35.6" y="92.3">USB_PULLUP</text>
<text x="40.7" y="94.9">Z_STEP</text>
<text x="51.1" y="91.4">29</text>
<text x="51.1" y="93.9">30</text>
<text x="56.9" y="92.3">PA12</text>
<text x="56.9" y="94.9">PA15</text>
<text x="74.3" y="94.9">PA6</text>
<text x="74.3" y="92.3">PA7</text>
<text x="81.6" y="93.9">11</text>
<text x="81.6" y="91.4">12</text>
<text x="87.2" y="92.3">MOSI</text>
<text x="87.2" y="94.9">MISO</text>
<text x="111.6" y="94.8">Y_STOP1</text>
<text x="120.2" y="93.1">+3V3</text>
<text x="172.3" y="94.4">+12V</text>
<text x="249" y="94.9">USB_PULLUP</text>
<text x="265.1" y="92.4">R13</text>
<text x="38.1" y="97.4">Z_ENABLE</text>
<text x="42.2" y="99.9">Y_DIR</text>
<text x="51.1" y="96.4">31</text>
<text x="51.1" y="99">32</text>
<text x="51.1" y="101.5">33</text>
<text x="56.9" y="97.4">PB3</text>
<text x="56.9" y="99.9">PB4</text>
<text x="74.3" y="97.4">PA5</text>
<text x="74.3" y="99.9">PA4</text>
<text x="81.6" y="96.4">10</text>
<text x="82.1" y="101.5">8</text>
<text x="82.1" y="99">9</text>
<text x="87.2" y="97.4">SCK</text>
<text x="87.2" y="99.9">SS</text>
<text x="118.3" y="101.5">1</text>
<text x="118.3" y="99">2</text>
<text x="118.3" y="96.4">3</text>
<text x="170.3" y="100.2">1</text>
<text x="176.7" y="98.7">R3</text>
<text x="180.5" y="100">1K</text>
<text x="184.3" y="98.7">D1</text>
<text x="265.1" y="97.5">1K8</text>
<text x="40.6" y="102.5">Y_STEP</text>
<text x="40.6" y="107.6">X_STEP</text>
<text x="42.2" y="105">X_DIR</text>
<text x="51.1" y="104.1">34</text>
<text x="51.1" y="106.6">35</text>
<text x="56.9" y="102.5">PB5</text>
<text x="56.9" y="105">PB6</text>
<text x="56.9" y="107.6">PB7</text>
<text x="74.3" y="107.6">PA1</text>
<text x="74.3" y="105">PA2</text>
<text x="74.3" y="102.5">PA3</text>
<text x="82.1" y="106.6">6</text>
<text x="82.1" y="104.1">7</text>
<text x="87.2" y="102.5">SDSS</text>
<text x="87.2" y="105">PRINT_FAN</text>
<text x="87.2" y="107.6">HOTEND</text>
<text x="125.3" y="102.5">Y_STOP</text>
<text x="162.2" y="106.4">PRINT_FAN1</text>
<text x="170.3" y="102.8">2</text>
<text x="176.7" y="107.6">R4</text>
<text x="190.8" y="106.1" transform="rotate(-90 190.8 106.1)">2</text>
<text x="248.9" y="104.1">Optional</text>
<text x="266" y="107.1">+3.3V</text>
<text x="36.8" y="110.1">XY_ENABLE</text>
<text x="39.1" y="112.6">Z_PROBE</text>
<text x="51.1" y="109.1">36</text>
<text x="51.1" y="111.7">37</text>
<text x="56.9" y="110.1">PB8</text>
<text x="56.9" y="112.6">PB9</text>
<text x="73.3" y="112.6">PC15</text>
<text x="74.3" y="110.1">PA0</text>
<text x="82.1" y="111.7">4</text>
<text x="82.1" y="109.1">5</text>
<text x="87.2" y="110.1">HEATER_BED</text>
<text x="111.6" y="110">Z_STOP1</text>
<text x="118.3" y="111.7">3</text>
<text x="120.2" y="108.3">+3V3</text>
<text x="159.4" y="110.1">PRINT_FAN</text>
<text x="176.2" y="112.7">10R</text>
<text x="182.4" y="111.1">1</text>
<text x="190.8" y="113.8" transform="rotate(-90 190.8 113.8)">3</text>
<text x="192.1" y="109">Q1</text>
<text x="192.4" y="111.3">IRLZ44N</text>
<text x="249.3" y="112.5">T_BED1</text>
<text x="260.5" y="108.9">R2</text>
<text x="263.8" y="110.2">4K7</text>
<text x="51.1" y="114.2">38</text>
<text x="51.1" y="116.8">39</text>
<text x="51.1" y="119.3">40</text>
<text x="56.9" y="115.2">5V</text>
<text x="56.9" y="117.7">GND</text>
<text x="73.3" y="117.7">PC13</text>
<text x="73.3" y="115.2">PC14</text>
<text x="82.1" y="119.3">1</text>
<text x="82.1" y="116.8">2</text>
<text x="82.1" y="114.2">3</text>
<text x="118.3" y="116.8">1</text>
<text x="118.3" y="114.2">2</text>
<text x="125.3" y="117.7">Z_STOP</text>
<text x="176.7" y="115.3">R5</text>
<text x="255.4" y="116.8">1</text>
<text x="255.4" y="114.2">2</text>
<text x="266.3" y="115.2">T_BED</text>
<text x="45.8" y="124.6">+3V3</text>
<text x="56.9" y="120.3">3V3</text>
<text x="58.1" y="124.1">BluePill_STM32F103C</text>
<text x="72.9" y="120.3">VBAT</text>
<text x="110.9" y="124">Z_PROBE1</text>
<text x="118.3" y="125.6">3</text>
<text x="120.2" y="122.3">+3V3</text>
<text x="175.7" y="120.3">100K</text>
<text x="260.6" y="122.2">10uF10v</text>
<text x="263" y="120.2">C2</text>
<text x="75.1" y="126.7">U6</text>
<text x="118.3" y="130.7">1</text>
<text x="118.3" y="128.2">2</text>
<text x="125.3" y="131.7">Z_PROBE</text>
<text x="172.3" y="129.9">+12V</text>
<text x="226.1" y="129.5">Optional</text>
<text x="10.4" y="135.9">C</text>
<text x="66.3" y="136.8">J5</text>
<text x="170.3" y="135.8">1</text>
<text x="176.7" y="134.3">R9</text>
<text x="180.5" y="135.6">1K</text>
<text x="184.3" y="134.3">D3</text>
<text x="240.2" y="137.1">1</text>
<text x="244.3" y="133">+12P</text>
<text x="246.5" y="135.6">R6</text>
<text x="250.3" y="136.8">1K</text>
<text x="254.2" y="135.6">D2</text>
<text x="266.9" y="137.1">1</text>
<text x="269.7" y="135.6">+12P</text>
<text x="285.4" y="135.9">C</text>
<text x="51.3" y="140.7">+3V3</text>
<text x="62.4" y="138.3">1</text>
<text x="62.4" y="140.9">3</text>
<text x="62.4" y="143.4">5</text>
<text x="71.3" y="138.3">2</text>
<text x="71.3" y="140.9">4</text>
<text x="71.3" y="143.4">6</text>
<text x="74.5" y="139.3">SDSS</text>
<text x="74.5" y="141.9">SS</text>
<text x="163.4" y="141.9">HOTEND1</text>
<text x="170.3" y="138.3">2</text>
<text x="176.2" y="143.2">R10</text>
<text x="190.8" y="141.7" transform="rotate(-90 190.8 141.7)">2</text>
<text x="232.7" y="143.2">HEATBED1</text>
<text x="240.2" y="139.6">2</text>
<text x="259.8" y="143.2">VIN_BED1</text>
<text x="260.7" y="143" transform="rotate(-90 260.7 143)">2</text>
<text x="266.9" y="139.6">2</text>
<text x="56.4" y="146.9">SDA</text>
<text x="56.6" y="149.5">SCL</text>
<text x="62.4" y="146">7</text>
<text x="62.4" y="148.5">9</text>
<text x="70.8" y="148.5">10</text>
<text x="71.3" y="146">8</text>
<text x="74.5" y="144.4">SCK</text>
<text x="74.5" y="146.9">MISO</text>
<text x="74.5" y="149.5">MOSI</text>
<text x="161.9" y="145.7">HOTEND</text>
<text x="176.2" y="148.3">10R</text>
<text x="182.4" y="146.6">1</text>
<text x="190.8" y="149.3" transform="rotate(-90 190.8 149.3)">3</text>
<text x="192.1" y="144.6">Q3</text>
<text x="192.4" y="146.9">IRLZ44N</text>
<text x="227.2" y="146.9">HEATER_BED</text>
<text x="246" y="149.5">10R</text>
<text x="246.5" y="144.5">R7</text>
<text x="252.2" y="147.9">1</text>
<text x="262" y="145.8">Q2</text>
<text x="262.4" y="148.2">IRLB3034PBF</text>
<text x="175.7" y="155.9">100K</text>
<text x="176.2" y="150.8">R11</text>
<text x="246.5" y="152.1">R8</text>
<text x="260.7" y="150.6" transform="rotate(-90 260.7 150.6)">3</text>
<text x="245.5" y="157.2">100K</text>
<text x="10.4" y="185.9">D</text>
<text x="285.4" y="185.9">D</text>
<text x="35" y="199.9">1</text>
<text x="85" y="199.9">2</text>
<text x="135" y="199.9">3</text>
<text x="185" y="199.9">4</text>
<text x="235" y="199.9">5</text>
<text x="285" y="199.9">6</text>
</g>
</svg>
